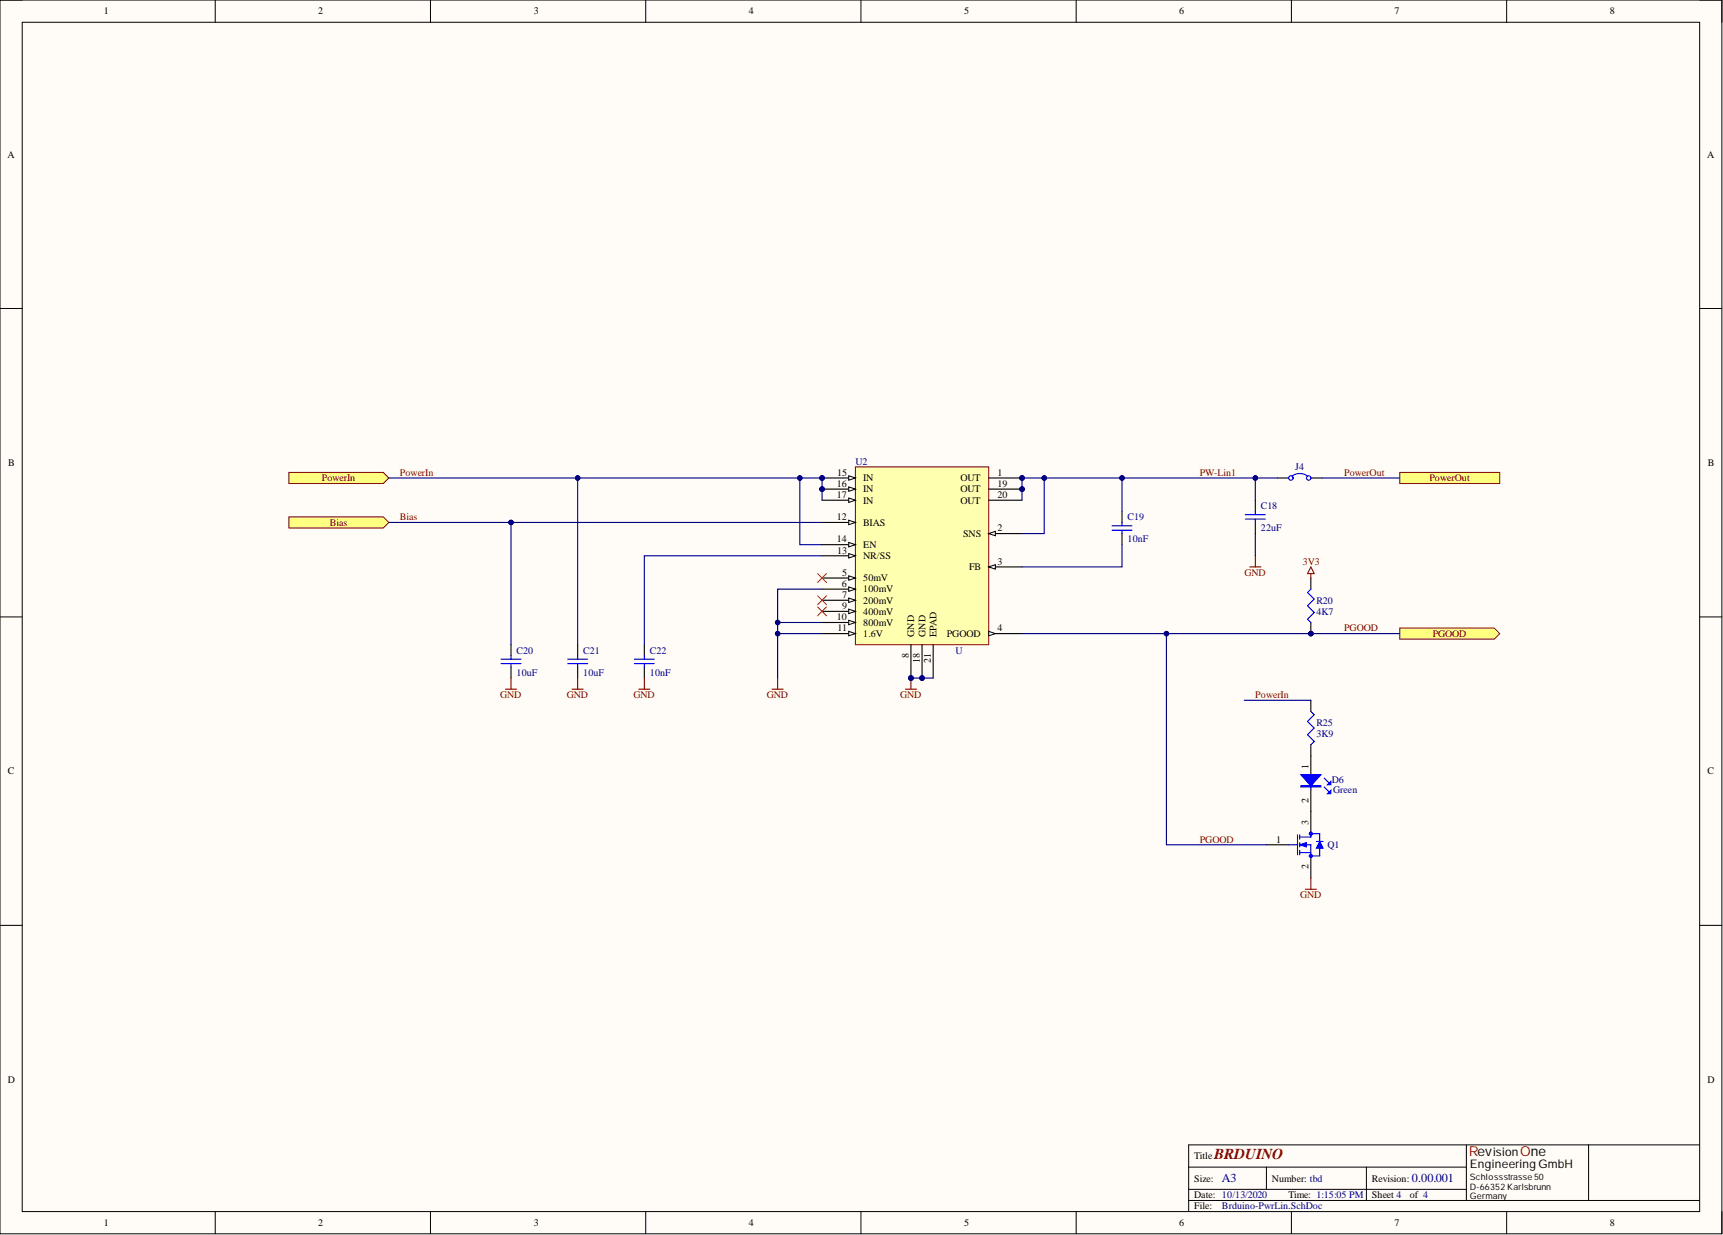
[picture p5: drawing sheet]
<svg xmlns="http://www.w3.org/2000/svg" width="393mm" height="282mm" viewBox="0 0 393 282" stroke-linecap="round" stroke-linejoin="round" font-family="sans-serif">
<path d="M0 0h393.1v281.6h-393.1z" fill-rule="evenodd" fill="#fffcf8"/>
<path d="M0 0h393.1v281.6h-393.1z" fill="none" stroke="#000" stroke-width=".23"/>
<path d="M5.1 5.1h382.9v271.4h-382.9z" fill-rule="evenodd" fill="#fffcf8"/>
<g fill="none" stroke="#000" stroke-width=".23">
<path d="M0 0h5.1M5.1 5.1h382.9v271.4h-382.9zM49.1 0v5.1M98.3 0v5.1M147.4 0v5.1M196.5 0v5.1M245.7 0v5.1M294.8 0v5.1M344 0v5.1M388 0h5.1v5.1M0 70.4h5.1M388 70.4h5.1"/>
<path d="M0 140.8h5.1M388 140.8h5.1M0 211.2h5.1M388 211.2h5.1M49.1 276.5v5.1M98.3 276.5v5.1M147.4 276.5v5.1M196.5 276.5v5.1M245.7 276.5v5.1M271.4 266.4h63.4M271.4 274h116.6M271.4 271.5h63.4"/>
<path d="M289.1 266.4v5.1M294.8 276.5v5.1M311.9 266.4v7.6M334.8 261.3v12.7M344 276.5v5.1M362.7 261.3v12.7M388 261.3h-116.6v15.2M393.1 276.5v5.1"/>
</g>
<path d="M319.5 107.8h22.9v2.6h-22.9z" fill-rule="evenodd" fill="#ffff80"/>
<path d="M319.5 107.8h22.9v2.6h-22.9z" fill="none" stroke="#800000" stroke-width=".23"/>
<path d="M286.6 114.2v2.5M286.6 119.2v2.6M116.7 147.1v2.6M116.7 152.2v2.6" fill="none" stroke="#000" stroke-width=".25"/>
<path d="M284.3 117.5h4.6M284.3 118.5h4.6M286.6 116.7v.8M286.6 118.5v.7M114.4 150.4h4.5M114.4 151.5h4.5M116.7 149.7v.7M116.7 151.5v.7" fill="none" stroke="#00f" stroke-width=".25"/>
<path d="M285.3 129.4h2.5M286.6 126.9v2.5M115.4 157.3h2.5M116.7 154.8v2.5M130.6 157.3h2.5M131.9 154.8v2.5" fill="none" stroke="#800000" stroke-width=".25"/>
<path d="M65.9 107.8h21.6l1.3 1.3-1.3 1.3h-21.6z" fill-rule="evenodd" fill="#ffff80"/>
<path d="M65.9 107.8h21.6l1.3 1.3-1.3 1.3h-21.6z" fill="none" stroke="#800000" stroke-width=".23"/>
<path d="M65.9 118h21.6l1.3 1.2-1.3 1.3h-21.6z" fill-rule="evenodd" fill="#ffff80"/>
<path d="M65.9 118h21.6l1.3 1.2-1.3 1.3h-21.6z" fill="none" stroke="#800000" stroke-width=".23"/>
<path d="M291.6 109.1h2.6M299.3 109.1h2.5M147.1 147.1v2.6M147.1 152.2v2.6" fill="none" stroke="#000" stroke-width=".25"/>
<g fill="none" stroke="#00f" stroke-width=".25">
<path d="M295 108.6a2.81 2.81 0 0 1 3.4 0M144.8 151.5h4.6M144.8 150.4h4.6M147.1 149.7v.7M147.1 151.5v.7"/>
<circle cx="294.7" cy="109.1" r=".51"/>
<circle cx="298.8" cy="109.1" r=".51"/>
</g>
<path d="M145.8 157.3h2.6M147.1 154.8v2.5" fill="none" stroke="#800000" stroke-width=".25"/>
<path d="M319.5 143.3h21.6l1.3 1.3-1.3 1.3h-21.6z" fill-rule="evenodd" fill="#ffff80"/>
<path d="M319.5 143.3h21.6l1.3 1.3-1.3 1.3h-21.6z" fill="none" stroke="#800000" stroke-width=".23"/>
<circle cx="299.3" cy="144.6" r=".51" fill="#000080"/>
<circle cx="299.3" cy="144.6" r=".51" fill="none" stroke="#000080" stroke-width=".23"/>
<path d="M299.3 142.1v2.5" fill="none" stroke="#000" stroke-width=".25"/>
<circle cx="299.3" cy="144.6" r=".51" fill="#000080"/>
<circle cx="299.3" cy="144.6" r=".51" fill="none" stroke="#000080" stroke-width=".23"/>
<path d="M299.3 131.9v2.6" fill="none" stroke="#000" stroke-width=".25"/>
<path d="M299.3 134.5l-.8 .7 1.5 1.5-1.5 1.6 1.5 1.5-1.5 1.5 .8 .8" fill="none" stroke="#00f" stroke-width=".25"/>
<path d="M299.3 129.4l.7 1.5h-1.5zM299.3 130.9v1" fill="none" stroke="#800000" stroke-width=".25"/>
<circle cx="187.7" cy="109.1" r=".51" fill="#000080"/>
<circle cx="187.7" cy="109.1" r=".51" fill="none" stroke="#000080" stroke-width=".23"/>
<circle cx="233.3" cy="109.1" r=".51" fill="#000080"/>
<circle cx="233.3" cy="109.1" r=".51" fill="none" stroke="#000080" stroke-width=".23"/>
<circle cx="187.7" cy="111.6" r=".51" fill="#000080"/>
<circle cx="187.7" cy="111.6" r=".51" fill="none" stroke="#000080" stroke-width=".23"/>
<circle cx="208" cy="154.8" r=".51" fill="#000080"/>
<circle cx="208" cy="154.8" r=".51" fill="none" stroke="#000080" stroke-width=".23"/>
<circle cx="233.3" cy="111.6" r=".51" fill="#000080"/>
<circle cx="233.3" cy="111.6" r=".51" fill="none" stroke="#000080" stroke-width=".23"/>
<circle cx="210.5" cy="154.8" r=".51" fill="#000080"/>
<circle cx="210.5" cy="154.8" r=".51" fill="none" stroke="#000080" stroke-width=".23"/>
<path d="M195.3 106.6h30.4v40.5h-30.4z" fill-rule="evenodd" fill="#ffffb0"/>
<path d="M195.3 106.6h30.4v40.5h-30.4z" fill="none" stroke="#800000" stroke-width=".23"/>
<path d="M225.7 121.8h7.6" fill="none" stroke="#000" stroke-width=".25"/>
<path d="M225.7 121.8l1.5-.5v1z" fill="#f8fcff"/>
<path d="M225.7 121.8l1.5-.5v1z" fill="none" stroke="#000" stroke-width=".23"/>
<path d="M187.7 109.1h7.6" fill="none" stroke="#000" stroke-width=".25"/>
<path d="M193.8 108.6l1.5 .5-1.5 .5z" fill="#f8fcff"/>
<path d="M193.8 108.6l1.5 .5-1.5 .5z" fill="none" stroke="#000" stroke-width=".23"/>
<circle cx="187.7" cy="109.1" r=".51" fill="#000080"/>
<circle cx="187.7" cy="109.1" r=".51" fill="none" stroke="#000080" stroke-width=".23"/>
<path d="M225.7 109.1h7.6" fill="none" stroke="#000" stroke-width=".25"/>
<circle cx="233.3" cy="109.1" r=".51" fill="#000080"/>
<circle cx="233.3" cy="109.1" r=".51" fill="none" stroke="#000080" stroke-width=".23"/>
<path d="M187.7 111.6h7.6" fill="none" stroke="#000" stroke-width=".25"/>
<path d="M193.8 111.1l1.5 .5-1.5 .5z" fill="#f8fcff"/>
<path d="M193.8 111.1l1.5 .5-1.5 .5z" fill="none" stroke="#000" stroke-width=".23"/>
<circle cx="187.7" cy="111.6" r=".51" fill="#000080"/>
<circle cx="187.7" cy="111.6" r=".51" fill="none" stroke="#000080" stroke-width=".23"/>
<path d="M225.7 144.6h7.6" fill="none" stroke="#000" stroke-width=".25"/>
<path d="M225.7 144.1l1.5 .5-1.5 .5z" fill="#f8fcff"/>
<path d="M225.7 144.1l1.5 .5-1.5 .5z" fill="none" stroke="#000" stroke-width=".23"/>
<path d="M208 147.1v7.7" fill="none" stroke="#000" stroke-width=".25"/>
<circle cx="208" cy="154.8" r=".51" fill="#000080"/>
<circle cx="208" cy="154.8" r=".51" fill="none" stroke="#000080" stroke-width=".23"/>
<path d="M187.7 124.3h7.6" fill="none" stroke="#000" stroke-width=".25"/>
<path d="M193.8 123.8l1.5 .5-1.5 .5z" fill="#f8fcff"/>
<path d="M193.8 123.8l1.5 .5-1.5 .5z" fill="none" stroke="#000" stroke-width=".23"/>
<path d="M225.7 111.6h7.6M213 147.1v7.7" fill="none" stroke="#000" stroke-width=".25"/>
<circle cx="233.3" cy="111.6" r=".51" fill="#000080"/>
<circle cx="233.3" cy="111.6" r=".51" fill="none" stroke="#000080" stroke-width=".23"/>
<path d="M187.7 126.9h7.6" fill="none" stroke="#000" stroke-width=".25"/>
<path d="M193.8 126.3l1.5 .6-1.5 .5z" fill="#f8fcff"/>
<path d="M193.8 126.3l1.5 .6-1.5 .5z" fill="none" stroke="#000" stroke-width=".23"/>
<path d="M187.7 119.2h7.6" fill="none" stroke="#000" stroke-width=".25"/>
<path d="M193.8 118.7l1.5 .5-1.5 .5z" fill="#f8fcff"/>
<path d="M193.8 118.7l1.5 .5-1.5 .5z" fill="none" stroke="#000" stroke-width=".23"/>
<path d="M187.7 114.2h7.6M225.7 114.2h7.6" fill="none" stroke="#000" stroke-width=".25"/>
<path d="M193.8 113.7l1.5 .5-1.5 .5z" fill="#f8fcff"/>
<path d="M193.8 113.7l1.5 .5-1.5 .5z" fill="none" stroke="#000" stroke-width=".23"/>
<path d="M187.7 131.9h7.6" fill="none" stroke="#000" stroke-width=".25"/>
<path d="M193.8 131.4l1.5 .5-1.5 .5z" fill="#f8fcff"/>
<path d="M193.8 131.4l1.5 .5-1.5 .5z" fill="none" stroke="#000" stroke-width=".23"/>
<path d="M187.7 134.5h7.6" fill="none" stroke="#000" stroke-width=".25"/>
<path d="M193.8 134l1.5 .5-1.5 .5z" fill="#f8fcff"/>
<path d="M193.8 134l1.5 .5-1.5 .5z" fill="none" stroke="#000" stroke-width=".23"/>
<path d="M187.7 137h7.6" fill="none" stroke="#000" stroke-width=".25"/>
<path d="M193.8 136.5l1.5 .5-1.5 .5z" fill="#f8fcff"/>
<path d="M193.8 136.5l1.5 .5-1.5 .5z" fill="none" stroke="#000" stroke-width=".23"/>
<path d="M187.7 139.5h7.6" fill="none" stroke="#000" stroke-width=".25"/>
<path d="M193.8 139l1.5 .5-1.5 .5z" fill="#f8fcff"/>
<path d="M193.8 139l1.5 .5-1.5 .5z" fill="none" stroke="#000" stroke-width=".23"/>
<path d="M187.7 142.1h7.6" fill="none" stroke="#000" stroke-width=".25"/>
<path d="M193.8 141.6l1.5 .5-1.5 .5z" fill="#f8fcff"/>
<path d="M193.8 141.6l1.5 .5-1.5 .5z" fill="none" stroke="#000" stroke-width=".23"/>
<path d="M187.7 144.6h7.6" fill="none" stroke="#000" stroke-width=".25"/>
<path d="M193.8 144.1l1.5 .5-1.5 .5z" fill="#f8fcff"/>
<path d="M193.8 144.1l1.5 .5-1.5 .5z" fill="none" stroke="#000" stroke-width=".23"/>
<path d="M225.7 129.4h7.6" fill="none" stroke="#000" stroke-width=".25"/>
<path d="M225.7 129.4l1.5-.5v1z" fill="#f8fcff"/>
<path d="M225.7 129.4l1.5-.5v1z" fill="none" stroke="#000" stroke-width=".23"/>
<path d="M210.5 147.1v7.7" fill="none" stroke="#000" stroke-width=".25"/>
<circle cx="210.5" cy="154.8" r=".51" fill="#000080"/>
<circle cx="210.5" cy="154.8" r=".51" fill="none" stroke="#000080" stroke-width=".23"/>
<path d="M256.1 116.7v2.5M256.1 121.8v2.5M131.9 147.1v2.6M131.9 152.2v2.6" fill="none" stroke="#000" stroke-width=".25"/>
<path d="M256.1 119.2v.8M253.9 121h4.5M253.9 120h4.5M256.1 121v.8M129.6 150.4h4.6M129.6 151.5h4.6M131.9 149.7v.7M131.9 151.5v.7" fill="none" stroke="#00f" stroke-width=".25"/>
<path d="M176.3 157.3h2.5M177.5 154.8v2.5M206.7 157.3h2.5M208 154.8v2.5" fill="none" stroke="#800000" stroke-width=".25"/>
<circle cx="208" cy="154.8" r=".51" fill="#000080"/>
<circle cx="208" cy="154.8" r=".51" fill="none" stroke="#000080" stroke-width=".23"/>
<path d="M289.1 192.8h5.1M299.3 185.2v5.1M299.3 195.3v5.1" fill="none" stroke="#000" stroke-width=".25"/>
<path d="M294.2 192.8h2M296.2 190.5v4.6M296.7 191h2.6M296.7 192.8h2.6v2.5M296.7 194.6h2.6M296.7 190.5v1M296.7 192.3v1M296.7 194.1v1" fill="none" stroke="#00f" stroke-width=".25"/>
<path d="M296.7 192.8l1.5-.5v1z" fill="#00f"/>
<path d="M296.7 192.8l1.5-.5v1z" fill="none" stroke="#00f" stroke-width=".23"/>
<path d="M299.3 191v-.7h2v1.7M300.5 192h1.5M301.3 193.6v1.7h-2" fill="none" stroke="#00f" stroke-width=".25"/>
<path d="M301.3 192l.7 1.6h-1.5z" fill="#00f"/>
<path d="M301.3 192l.7 1.6h-1.5z" fill="none" stroke="#00f" stroke-width=".25"/>
<circle cx="299.3" cy="190.3" r=".38" fill="#00f"/>
<circle cx="299.3" cy="190.3" r=".38" fill="none" stroke="#00f" stroke-width=".23"/>
<circle cx="299.3" cy="195.3" r=".38" fill="#00f"/>
<circle cx="299.3" cy="195.3" r=".38" fill="none" stroke="#00f" stroke-width=".23"/>
<path d="M299.3 172.5v5.1M299.3 180.1v5.1" fill="none" stroke="#000" stroke-width=".25"/>
<path d="M299.3 177.6v2.5M302.3 179.6l1 1M302.3 177.6l1 1" fill="none" stroke="#00f" stroke-width=".25"/>
<path d="M297 176.8h4.5l-2.2 2.6z" fill="#00f"/>
<path d="M297 176.8h4.5l-2.2 2.6zM297 179.4h4.5v.2h-4.5zM297 179.5h4.5" fill="none" stroke="#00f" stroke-width=".25"/>
<path d="M303.8 180.4v.7h-.7z" fill="#00f"/>
<path d="M303.8 180.4v.7h-.7z" fill="none" stroke="#00f" stroke-width=".25"/>
<path d="M303.8 178.3v.8h-.7z" fill="#00f"/>
<path d="M299.3 162.4l.7 .7-1.5 1.6 1.5 1.5-1.5 1.5 1.5 1.5-.7 .8M303.8 178.3v.8h-.7z" fill="none" stroke="#00f" stroke-width=".25"/>
<path d="M299.3 159.8v2.6M299.3 170v2.5" fill="none" stroke="#000" stroke-width=".25"/>
<path d="M298 203h2.5M299.3 200.4v2.6" fill="none" stroke="#800000" stroke-width=".25"/>
<path d="M186.7 130.9l2 2M186.7 136l2 2M186.7 138.5l2 2.1M188.7 130.9l-2 2M188.7 136l-2 2M188.7 138.5l-2 2.1" fill="none" stroke="#f00" stroke-width=".23"/>
<path d="M88.8 119.2h98.9M284 159.8h15.3" fill="none" stroke="#000080" stroke-width=".25"/>
<circle cx="116.7" cy="119.2" r=".51" fill="#000080"/>
<circle cx="116.7" cy="119.2" r=".51" fill="none" stroke="#000080" stroke-width=".23"/>
<path d="M88.8 109.1h98.9v5.1" fill="none" stroke="#000080" stroke-width=".25"/>
<circle cx="187.7" cy="111.6" r=".51" fill="#000080"/>
<circle cx="187.7" cy="111.6" r=".51" fill="none" stroke="#000080" stroke-width=".23"/>
<circle cx="187.7" cy="109.1" r=".51" fill="#000080"/>
<circle cx="187.7" cy="109.1" r=".51" fill="none" stroke="#000080" stroke-width=".23"/>
<circle cx="182.6" cy="109.1" r=".51" fill="#000080"/>
<circle cx="182.6" cy="109.1" r=".51" fill="none" stroke="#000080" stroke-width=".23"/>
<circle cx="131.9" cy="109.1" r=".51" fill="#000080"/>
<circle cx="131.9" cy="109.1" r=".51" fill="none" stroke="#000080" stroke-width=".23"/>
<path d="M187.7 126.9h-40.6v20.2M177.5 144.6h10.2" fill="none" stroke="#000080" stroke-width=".25"/>
<circle cx="177.5" cy="144.6" r=".51" fill="#000080"/>
<circle cx="177.5" cy="144.6" r=".51" fill="none" stroke="#000080" stroke-width=".23"/>
<path d="M177.5 142.1h10.2" fill="none" stroke="#000080" stroke-width=".25"/>
<circle cx="177.5" cy="142.1" r=".51" fill="#000080"/>
<circle cx="177.5" cy="142.1" r=".51" fill="none" stroke="#000080" stroke-width=".23"/>
<path d="M187.7 134.5h-10.2v20.3" fill="none" stroke="#000080" stroke-width=".25"/>
<circle cx="177.5" cy="144.6" r=".51" fill="#000080"/>
<circle cx="177.5" cy="144.6" r=".51" fill="none" stroke="#000080" stroke-width=".23"/>
<circle cx="177.5" cy="142.1" r=".51" fill="#000080"/>
<circle cx="177.5" cy="142.1" r=".51" fill="none" stroke="#000080" stroke-width=".23"/>
<path d="M182.6 109.1v15.2h5.1" fill="none" stroke="#000080" stroke-width=".25"/>
<circle cx="182.6" cy="109.1" r=".51" fill="#000080"/>
<circle cx="182.6" cy="109.1" r=".51" fill="none" stroke="#000080" stroke-width=".23"/>
<path d="M208 154.8h5" fill="none" stroke="#000080" stroke-width=".25"/>
<circle cx="208" cy="154.8" r=".51" fill="#000080"/>
<circle cx="208" cy="154.8" r=".51" fill="none" stroke="#000080" stroke-width=".23"/>
<circle cx="210.5" cy="154.8" r=".51" fill="#000080"/>
<circle cx="210.5" cy="154.8" r=".51" fill="none" stroke="#000080" stroke-width=".23"/>
<path d="M233.3 144.6h86.2" fill="none" stroke="#000080" stroke-width=".25"/>
<circle cx="266.3" cy="144.6" r=".51" fill="#000080"/>
<circle cx="266.3" cy="144.6" r=".51" fill="none" stroke="#000080" stroke-width=".23"/>
<circle cx="299.3" cy="144.6" r=".51" fill="#000080"/>
<circle cx="299.3" cy="144.6" r=".51" fill="none" stroke="#000080" stroke-width=".23"/>
<path d="M238.4 109.1v12.7h-5.1M256.1 124.3v5.1h-22.8" fill="none" stroke="#000080" stroke-width=".25"/>
<circle cx="238.4" cy="109.1" r=".51" fill="#000080"/>
<circle cx="238.4" cy="109.1" r=".51" fill="none" stroke="#000080" stroke-width=".23"/>
<path d="M233.3 114.2v-5.1h53.3v5.1" fill="none" stroke="#000080" stroke-width=".25"/>
<circle cx="286.6" cy="109.1" r=".51" fill="#000080"/>
<circle cx="286.6" cy="109.1" r=".51" fill="none" stroke="#000080" stroke-width=".23"/>
<circle cx="256.1" cy="109.1" r=".51" fill="#000080"/>
<circle cx="256.1" cy="109.1" r=".51" fill="none" stroke="#000080" stroke-width=".23"/>
<circle cx="238.4" cy="109.1" r=".51" fill="#000080"/>
<circle cx="238.4" cy="109.1" r=".51" fill="none" stroke="#000080" stroke-width=".23"/>
<circle cx="233.3" cy="109.1" r=".51" fill="#000080"/>
<circle cx="233.3" cy="109.1" r=".51" fill="none" stroke="#000080" stroke-width=".23"/>
<circle cx="233.3" cy="111.6" r=".51" fill="#000080"/>
<circle cx="233.3" cy="111.6" r=".51" fill="none" stroke="#000080" stroke-width=".23"/>
<path d="M266.3 144.6v48.2h22.8" fill="none" stroke="#000080" stroke-width=".25"/>
<circle cx="266.3" cy="144.6" r=".51" fill="#000080"/>
<circle cx="266.3" cy="144.6" r=".51" fill="none" stroke="#000080" stroke-width=".23"/>
<path d="M286.6 109.1h5" fill="none" stroke="#000080" stroke-width=".25"/>
<circle cx="286.6" cy="109.1" r=".51" fill="#000080"/>
<circle cx="286.6" cy="109.1" r=".51" fill="none" stroke="#000080" stroke-width=".23"/>
<path d="M116.7 119.2v27.9M301.8 109.1h17.7" fill="none" stroke="#000080" stroke-width=".25"/>
<circle cx="116.7" cy="119.2" r=".51" fill="#000080"/>
<circle cx="116.7" cy="119.2" r=".51" fill="none" stroke="#000080" stroke-width=".23"/>
<path d="M131.9 109.1v38" fill="none" stroke="#000080" stroke-width=".25"/>
<circle cx="131.9" cy="109.1" r=".51" fill="#000080"/>
<circle cx="131.9" cy="109.1" r=".51" fill="none" stroke="#000080" stroke-width=".23"/>
<path d="M256.1 109.1v7.6" fill="none" stroke="#000080" stroke-width=".25"/>
<circle cx="256.1" cy="109.1" r=".51" fill="#000080"/>
<circle cx="256.1" cy="109.1" r=".51" fill="none" stroke="#000080" stroke-width=".23"/>
<path d="M286.6 121.8v5.1" fill="none" stroke="#000080" stroke-width=".25"/>
<text font-size="3.5" fill="#800000" x="277.2" y="264.6">BRDUINO</text>
<g font-size="3.1" fill="#f00">
<text x="335.4" y="263.9">Rev</text>
<text x="347" y="263.8">One</text>
</g>
<g font-size="2.8" fill="#000080">
<text x="279" y="269.8">A3</text>
<text x="322.3" y="269.8">0.00.001</text>
</g>
<g font-size="2.7">
<text x="340.8" y="263.9">ision</text>
<text x="335.5" y="266.5">Engineering GmbH</text>
</g>
<g font-size="2.3">
<text x="23.7" y="3.3">1</text>
<text x="72.6" y="3.3">2</text>
<text x="121.9" y="3.3">3</text>
<text x="170.9" y="3.3">4</text>
<text x="220.1" y="3.3">5</text>
<text x="269.2" y="3.3">6</text>
<text x="318.4" y="3.3">7</text>
<text x="367.5" y="3.3">8</text>
<text x="1.7" y="35.9">A</text>
<text x="389.7" y="35.9">A</text>
<text x="1.9" y="106.4">B</text>
<text x="389.9" y="106.4">B</text>
<text x="191.1" y="111.1">16</text>
<text x="191.1" y="113.7">17</text>
<text x="191.1" y="108.6">15</text>
<text x="197.1" y="109.9">IN</text>
<text x="197.1" y="112.4">IN</text>
<text x="219.3" y="109.9">OUT</text>
<text x="219.3" y="112.4">OUT</text>
<text x="227.7" y="108.6">1</text>
<text x="227.7" y="111.1">19</text>
<text x="227.7" y="113.7">20</text>
<text x="191.1" y="118.7">12</text>
<text x="197.1" y="114.9">IN</text>
<text x="219.3" y="114.9">OUT</text>
<text x="191.1" y="123.8">14</text>
<text x="197.1" y="125.1">EN</text>
<text x="197.1" y="120">BIAS</text>
<text x="219.9" y="122.5">SNS</text>
<text x="227.7" y="121.3">2</text>
<text x="191.1" y="126.3">13</text>
<text x="192.2" y="131.4">5</text>
<text x="197.1" y="127.6">NR/SS</text>
<text x="221.2" y="130.1">FB</text>
<text x="227.7" y="128.9">3</text>
<text x="192.2" y="134">6</text>
<text x="192.2" y="136.5">7</text>
<text x="197.1" y="132.7">50mV</text>
<text x="197.1" y="135.2">100mV</text>
<text x="197.1" y="137.8">200mV</text>
<text x="191.1" y="141.6">10</text>
<text x="192.2" y="139">9</text>
<text x="197.1" y="140.3">400mV</text>
<text x="197.1" y="142.8">800mV</text>
<text x="191.2" y="144.1">11</text>
<text x="197.1" y="145.4">1.6V</text>
<text x="208.7" y="145.4" transform="rotate(-90 208.7 145.4)">GND</text>
<text x="211.3" y="145.4" transform="rotate(-90 211.3 145.4)">GND</text>
<text x="213.8" y="145.4" transform="rotate(-90 213.8 145.4)">EPAD</text>
<text x="216.2" y="145.4">PGOOD</text>
<text x="227.7" y="144.1">4</text>
<text x="207.5" y="150.2" transform="rotate(-90 207.5 150.2)">8</text>
<text x="210" y="151.4" transform="rotate(-90 210 151.4)">18</text>
<text x="212.5" y="151.2" transform="rotate(-90 212.5 151.2)">21</text>
<text x="1.8" y="176.7">C</text>
<text x="298.8" y="175.6" transform="rotate(-90 298.8 175.6)">1</text>
<text x="389.8" y="176.7">C</text>
<text x="298.8" y="183.2" transform="rotate(-90 298.8 183.2)">2</text>
<text x="298.8" y="188.2" transform="rotate(-90 298.8 188.2)">3</text>
<text x="291.3" y="192.3">1</text>
<text x="298.8" y="198.4" transform="rotate(-90 298.8 198.4)">2</text>
<text x="1.8" y="247.2">D</text>
<text x="389.8" y="247.2">D</text>
<text x="272.6" y="264.6">Title</text>
<text x="272.6" y="269.7">Size:</text>
<text x="290.4" y="269.7">Number: tbd</text>
<text x="313.2" y="269.7">Revision:</text>
<text x="272.6" y="273.5">Date: 10/13/2020</text>
<text x="294.2" y="273.5">Time: 1:15:05 PM</text>
<text x="313.2" y="273.5">Sheet 4</text>
<text x="321.8" y="273.5">of 4</text>
<text x="23.7" y="279.8">1</text>
<text x="72.6" y="279.8">2</text>
<text x="121.9" y="279.8">3</text>
<text x="170.9" y="279.8">4</text>
<text x="220.1" y="279.8">5</text>
<text x="269.2" y="279.8">6</text>
<text x="272.6" y="276">File:</text>
<text x="318.4" y="279.8">7</text>
<text x="367.5" y="279.8">8</text>
</g>
<g font-size="2.3" fill="#000080">
<text x="195.3" y="106">U2</text>
<text x="295.7" y="107.3">J4</text>
<text x="257.4" y="118.7">C19</text>
<text x="287.8" y="116.2">C18</text>
<text x="257.4" y="123.8">10nF</text>
<text x="287.8" y="121.3">22uF</text>
<text x="300.5" y="137.8">R20</text>
<text x="300.5" y="140.3">4K7</text>
<text x="117.9" y="149.2">C20</text>
<text x="133.1" y="149.2">C21</text>
<text x="148.4" y="149.2">C22</text>
<text x="218.1" y="149.2">U</text>
<text x="117.9" y="154.2">10uF</text>
<text x="133.1" y="154.2">10uF</text>
<text x="148.4" y="154.2">10nF</text>
<text x="300.5" y="165.7">R25</text>
<text x="300.5" y="168.2">3K9</text>
<text x="304.1" y="178.6">D6</text>
<text x="304.3" y="180.9">Green</text>
<text x="303.1" y="193.6">Q1</text>
<text x="279" y="276">Brduino-PwrLin.SchDoc</text>
</g>
<g font-size="2.3" fill="#800000">
<text x="73.5" y="109.9">PowerIn</text>
<text x="91.3" y="108.6">PowerIn</text>
<text x="273.9" y="108.6">PW-Lin1</text>
<text x="306.9" y="108.6">PowerOut</text>
<text x="326.3" y="109.9">PowerOut</text>
<text x="91.3" y="118.7">Bias</text>
<text x="75.3" y="120">Bias</text>
<text x="284.1" y="131.4">GND</text>
<text x="297.4" y="128.9">3V3</text>
<text x="306.9" y="144.1">PGOOD</text>
<text x="327.1" y="145.4">PGOOD</text>
<text x="114.2" y="159.3">GND</text>
<text x="129.4" y="159.3">GND</text>
<text x="144.6" y="159.3">GND</text>
<text x="175.1" y="159.3">GND</text>
<text x="205.5" y="159.3">GND</text>
<text x="286.6" y="159.3">PowerIn</text>
<text x="273.9" y="192.3">PGOOD</text>
<text x="296.8" y="205">GND</text>
</g>
<g font-size="2">
<text x="335.5" y="269.3">Schlossstrasse 50</text>
<text x="335.5" y="271.5">D-66352Karlsbrunn</text>
<text x="335.5" y="273.6">Germany</text>
</g>
</svg>
